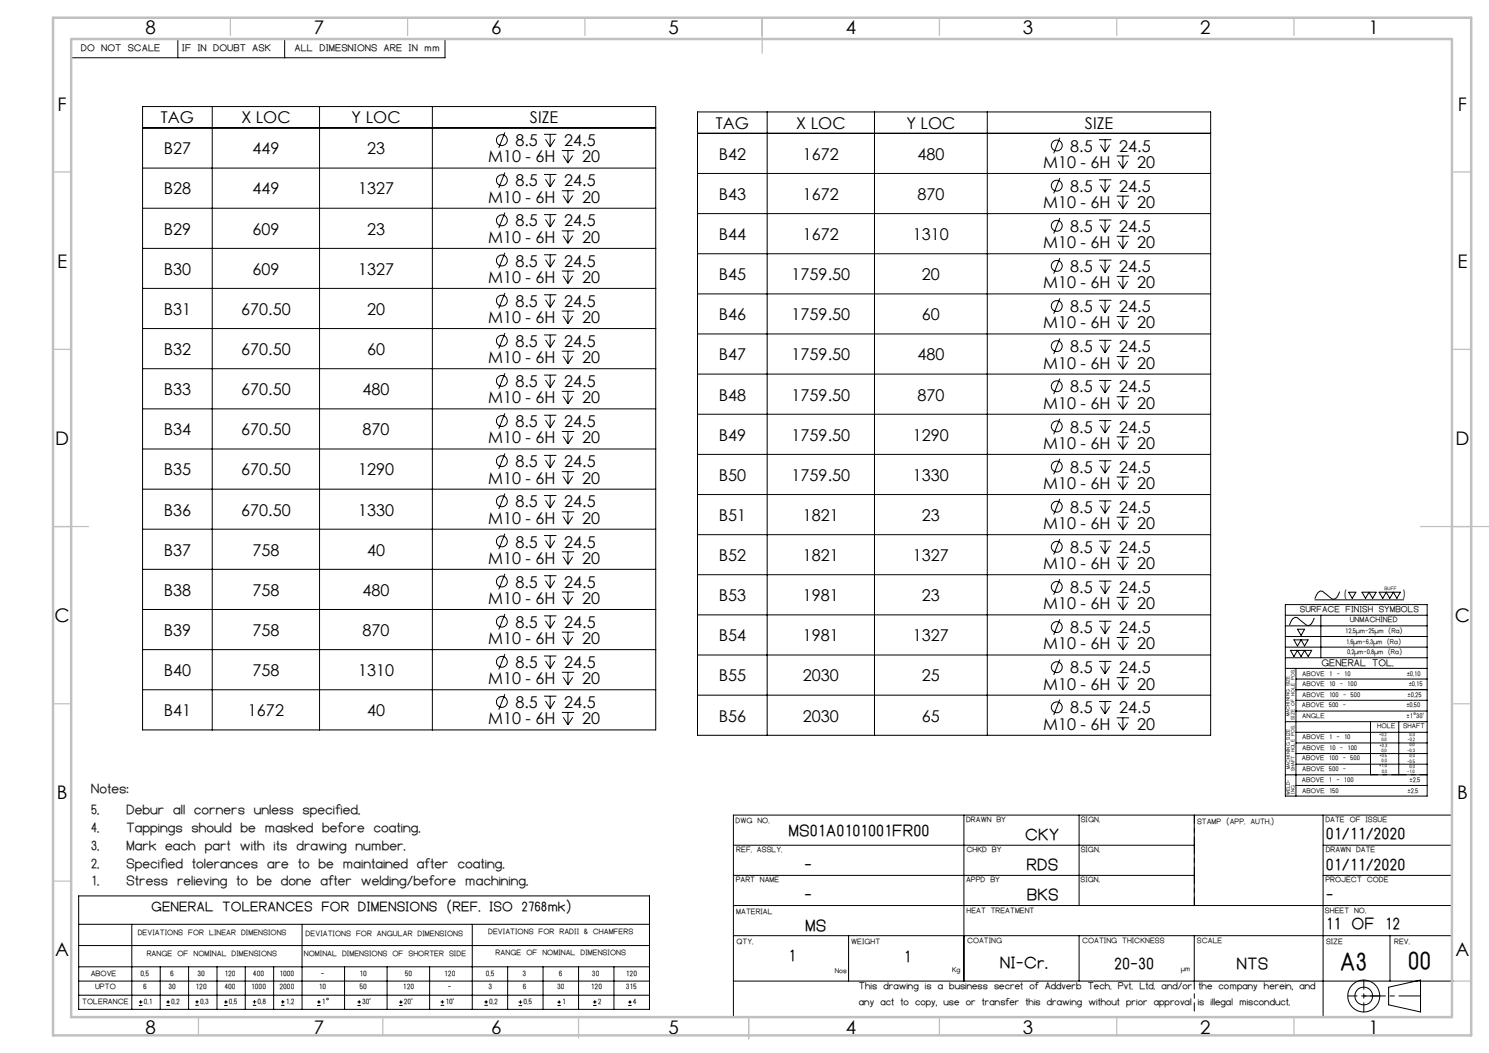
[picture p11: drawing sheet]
<svg xmlns="http://www.w3.org/2000/svg" width="420mm" height="297mm" viewBox="0 0 420 297" stroke-linecap="round" stroke-linejoin="round" font-family="sans-serif">
<g fill="none" stroke="#000" stroke-width=".28">
<path d="M50.2 11v5.3M80.3 11v5.3M125.5 11v5.3h-105.4M40.2 30.1h144.8v175.8h-144.8zM40.2 36.1h144.8M59.9 30.1v175.8M90.1 30.1v175.8M122 30.1v175.8M142.4 37.4l-1.7 4.3M153.5 37.9h3.5M153.9 39.3l1.3 2.1M155.2 37.9v3.5"/>
<path d="M156.5 39.3l-1.3 2.1M196.7 31.6h144.8v175.8h-144.8zM196.7 37.6h144.8M216.4 31.6v175.8M246.7 31.6v175.8M278.5 31.6v175.8M298.9 38.9l-1.7 4.3M310 39.4h3.5M311.7 39.4v3.5M40.2 47.4h144.8M40.2 58.7h144.8M142.4 48.6l-1.7 4.4"/>
<path d="M142.4 60l-1.7 4.3M153.5 49.2h3.5M153.9 50.6l1.3 2.1M155.2 49.2v3.5M156.5 50.6l-1.3 2.1M158.5 42.5h3.5M158.5 53.8h3.5M158.9 43.9l1.3 2.1M158.9 55.2l1.3 2.1M160.2 42.5v3.5M160.2 53.8v3.5M161.5 43.9l-1.3 2.1"/>
<path d="M161.5 55.2l-1.3 2.1M196.7 48.9h144.8M298.9 50.2l-1.7 4.3M310 50.7h3.5M310.4 40.8l1.3 2.1M310.4 52.1l1.3 2.1M311.7 50.7v3.5M313 40.8l-1.3 2.1M313 52.1l-1.3 2.1M315 44h3.5M315 55.3h3.5M315.4 45.4l1.3 2.1"/>
<path d="M315.4 56.7l1.3 2.1M316.7 44v3.5M316.7 55.3v3.5M318.1 45.4l-1.4 2.1M318.1 56.7l-1.4 2.1M40.2 70.1h144.8M142.4 71.3l-1.7 4.4M153.5 60.5h3.5M153.5 71.9h3.5M153.9 61.9l1.3 2.1M153.9 73.2l1.3 2.1M155.2 60.5v3.5"/>
<path d="M155.2 71.9v3.4M156.5 61.9l-1.3 2.1M156.5 73.2l-1.3 2.1M158.5 65.1h3.5M158.5 76.4h3.5M158.9 66.5l1.3 2.1M158.9 77.8l1.3 2.1M160.2 65.1v3.5M160.2 76.4v3.5M161.5 66.5l-1.3 2.1M161.5 77.8l-1.3 2.1M196.7 60.3h144.8"/>
<path d="M196.7 71.6h144.8M298.9 61.5l-1.7 4.4M298.9 72.8l-1.7 4.4M310 62.1h3.5M310 73.4h3.5M310.4 63.4l1.3 2.1M310.4 74.8l1.3 2.1M311.7 62.1v3.4M311.7 73.4v3.5M313 63.4l-1.3 2.1M313 74.8l-1.3 2.1M315 66.6h3.5"/>
<path d="M315 78h3.5M315.4 68l1.3 2.1M315.4 79.3l1.3 2.2M316.7 66.6v3.5M316.7 78v3.5M318.1 68l-1.4 2.1M318.1 79.3l-1.4 2.2M40.2 81.3h144.8M40.2 92.7h144.8M142.4 82.6l-1.7 4.4M142.4 93.9l-1.7 4.4M153.5 83.1h3.5"/>
<path d="M153.5 94.5h3.5M153.9 84.6l1.3 2.1M153.9 95.9l1.3 2.1M155.2 83.1v3.6M155.2 94.5v3.5M156.5 84.6l-1.3 2.1M156.5 95.9l-1.3 2.1M158.5 87.7h3.5M158.5 99.1h3.5M158.9 89.1l1.3 2.2M160.2 87.7v3.6M160.2 99.1v3.4"/>
<path d="M161.5 89.1l-1.3 2.2M196.7 82.9h144.8M196.7 94.2h144.8M298.9 84.1l-1.7 4.4M298.9 95.5l-1.7 4.3M310 84.7h3.5M310 96h3.5M310.4 86.1l1.3 2.1M310.4 97.4l1.3 2.1M311.7 84.7v3.5M311.7 96v3.5M313 86.1l-1.3 2.1"/>
<path d="M313 97.4l-1.3 2.1M315 89.3h3.5M315.4 90.7l1.3 2.1M316.7 89.3v3.5M318.1 90.7l-1.4 2.1M40.2 104h144.8M40.2 115.3h144.8M142.4 105.3l-1.7 4.3M142.4 116.6l-1.7 4.3M153.5 105.8h3.5M153.5 117.1h3.5M153.9 107.2l1.3 2.1"/>
<path d="M153.9 118.5l1.3 2.1M155.2 105.8v3.5M155.2 117.1v3.5M156.5 107.2l-1.3 2.1M156.5 118.5l-1.3 2.1M158.5 110.4h3.5M158.9 100.5l1.3 2M158.9 111.8l1.3 2.1M160.2 110.4v3.5M161.5 100.5l-1.3 2M161.5 111.8l-1.3 2.1M196.7 105.5h144.8"/>
<path d="M196.7 116.8h144.8M298.9 106.8l-1.7 4.4M298.9 118.1l-1.7 4.4M310 107.3h3.5M310 118.6h3.5M310.4 108.7l1.3 2.1M311.7 107.3v3.5M311.7 118.6v3.5M313 108.7l-1.3 2.1M315 100.6h3.5M315 111.9h3.5M315.4 102l1.3 2.1"/>
<path d="M315.4 113.3l1.3 2.1M316.7 100.6v3.5M316.7 111.9v3.5M318.1 102l-1.4 2.1M318.1 113.3l-1.4 2.1M40.2 126.6h144.8M40.2 138h144.8M142.4 127.9l-1.7 4.4M142.4 139.2l-1.7 4.4M153.5 128.4h3.5M153.5 139.8h3.5M153.9 129.8l1.3 2.1"/>
<path d="M155.2 128.4v3.5M155.2 139.8v3.5M156.5 129.8l-1.3 2.1M158.5 121.7h3.5M158.5 133h3.5M158.9 123.1l1.3 2.1M158.9 134.4l1.3 2.1M160.2 121.7v3.5M160.2 133v3.5M161.5 123.1l-1.3 2.1M161.5 134.4l-1.3 2.1M196.7 128.2h144.8"/>
<path d="M196.7 139.5h144.8M298.9 129.4l-1.7 4.4M310 130h3.5M310.4 120l1.3 2.1M310.4 131.4l1.3 2.1M311.7 130v3.5M313 120l-1.3 2.1M313 131.4l-1.3 2.1M315 123.2h3.5M315 134.5h3.5M315.4 124.6l1.3 2.1M315.4 136l1.3 2"/>
<path d="M316.7 123.2v3.5M316.7 134.5v3.5M318.1 124.6l-1.4 2.1M318.1 136l-1.4 2M40.2 149.3h144.8M142.4 150.5l-1.7 4.4M153.5 151.1h3.5M153.9 141.1l1.3 2.2M153.9 152.5l1.3 2.1M155.2 151.1v3.5M156.5 141.1l-1.3 2.2M156.5 152.5l-1.3 2.1"/>
<path d="M158.5 144.4h3.5M158.5 155.6h3.5M158.9 145.7l1.3 2.1M158.9 157.1l1.3 2.1M160.2 144.4v3.4M160.2 155.6v3.6M161.5 145.7l-1.3 2.1M161.5 157.1l-1.3 2.1M196.7 150.8h144.8M298.9 140.7l-1.7 4.4M298.9 152l-1.7 4.4M310 141.3h3.5"/>
<path d="M310 152.6h3.5M310.4 142.7l1.3 2.1M310.4 154l1.3 2.1M311.7 141.3v3.5M311.7 152.6v3.5M313 142.7l-1.3 2.1M313 154l-1.3 2.1M315 145.9h3.5M315 157.2h3.5M315.4 147.2l1.3 2.2M315.4 158.6l1.3 2.1M316.7 145.9v3.5"/>
<path d="M316.7 157.2v3.5M318.1 147.2l-1.4 2.2M318.1 158.6l-1.4 2.1M40.2 160.6h144.8M40.2 171.9h144.8M142.4 161.9l-1.7 4.3M142.4 173.2l-1.7 4.3M153.5 162.4h3.5M153.5 173.7h3.5M153.9 163.8l1.3 2.1M153.9 175.1l1.3 2.1M155.2 162.4v3.5"/>
<path d="M155.2 173.7v3.5M156.5 163.8l-1.3 2.1M156.5 175.1l-1.3 2.1M158.5 167h3.5M158.5 178.3h3.5M158.9 168.4l1.3 2.1M158.9 179.7l1.3 2.1M160.2 167v3.5M160.2 178.3v3.5M161.5 168.4l-1.3 2.1M161.5 179.7l-1.3 2.1M196.7 162.1h144.8"/>
<path d="M196.7 173.4h144.8M298.9 163.4l-1.7 4.3M298.9 174.7l-1.7 4.4M310 163.9h3.5M310 175.2h3.5M310.4 165.3l1.3 2.1M310.4 176.6l1.3 2.1M311.7 163.9v3.5M311.7 175.2v3.5M313 165.3l-1.3 2.1M313 176.6l-1.3 2.1M315 168.5h3.5"/>
<path d="M315 179.8h3.5M315.4 169.9l1.3 2.1M316.7 168.5v3.5M316.7 179.8v3.5M318.1 169.9l-1.4 2.1M362.5 170.5h40.1v54h-40.1zM362.5 173.5h40.1M362.5 176.5h40.1M362.5 179.5h40.1M366 177.5h2l-1 1.7zM370.7 174.3l-.8 1.7-.7 .5-.7-.1-2.6-2.2-.6-.1-.7 .5-.9 1.7M370.9 169.2h25"/>
<path d="M372.6 173.5v12M377.9 166.9l-.9 1.7-.7 .4-.6-.1-2.6-2.1-.7-.1-.6 .4-.9 1.8M380.4 167h2l-1 1.8zM384.2 167h4l-1 1.8-1-1.8-1 1.8zM389 167h6l-1 1.8-1-1.8-1 1.8-1-1.8-1 1.8zM40.2 183.2h144.8M40.2 194.6h144.8M142.4 184.5l-1.7 4.3M142.4 195.8l-1.7 4.4M153.5 185h3.5M153.5 196.4h3.5M153.9 186.4l1.3 2.1"/>
<path d="M153.9 197.7l1.3 2.1M155.2 185v3.5M155.2 196.4v3.4M156.5 186.4l-1.3 2.1M156.5 197.7l-1.3 2.1M158.5 189.6h3.5M158.9 191l1.3 2.1M160.2 189.6v3.5M161.5 191l-1.3 2.1M196.7 184.7h144.8M196.7 196.1h144.8M298.9 186l-1.7 4.4"/>
<path d="M298.9 197.3l-1.7 4.4M310 186.5h3.5M310 197.9h3.5M310.4 188l1.3 2M310.4 199.3l1.3 2.1M311.7 186.5v3.5M311.7 197.9v3.5M313 188l-1.3 2M313 199.3l-1.3 2.1M315 191.1h3.5M315.4 181.2l1.3 2.1M315.4 192.5l1.3 2.1"/>
<path d="M316.7 191.1v3.5M318.1 181.2l-1.4 2.1M318.1 192.5l-1.4 2.1M362.5 182.5h40.1M362.5 185.5h40.1M362.5 188.5h40.1M364 183.4h6l-1 1.8-1-1.8-1 1.8-1-1.8-1 1.8zM365 180.5h4l-1 1.7-1-1.7-1 1.7zM365.5 188.5v36M365.5 191.5h37.1M365.5 194.5h37.1M365.5 197.5h37.1"/>
<path d="M158.5 200.9h3.5M158.9 202.3l1.3 2.1M160.2 200.9v3.5M161.5 202.3l-1.3 2.1M315 202.5h3.5M315.4 203.9l1.3 2M316.7 202.5v3.4M318.1 203.9l-1.4 2M362.5 203.5h40.1M362.5 218.5h40.1M365.5 200.6h37.1M365.5 206.5h37.1"/>
<path d="M365.5 209.5h37.1M365.5 212.5h37.1M365.5 215.5h37.1M386.6 203.5v15M394.5 203.5v15M206.9 238.4h130M271.9 229.9v46.8M304.4 229.9v25.5M336.9 229.9v25.5M365.5 221.5h37.1M373.2 238.4h36.3M373.2 229.9v56.8"/>
<path d="M409.5 229.9h-202.6v57M22.2 252.7h161v32h-161zM206.9 246.9h130M206.9 255.4h202.6M373.2 246.9h36.3M22.2 276.7h161M22.2 260.7h161M22.2 266.7h161M22.2 272.7h161M37.2 260.7v24M45.2 272.7v12M53.2 272.7v12"/>
<path d="M61.2 272.7v12M69.2 272.7v12M77.2 272.7v12M85.2 260.7v24M97.2 272.7v12M109.2 272.7v12M121.2 272.7v12M133.2 260.7v24M143.2 272.7v12M153.2 272.7v12M163.2 272.7v12M173.2 272.7v12"/>
<path d="M206.9 263.9h202.6M206.9 276.7h203.1M239.4 263.9v12.8M304.4 263.9v12.8M336.9 263.9v12.8M391.7 278.4l9-2v9l-9-2zM392.1 263.9v12.8M22.2 280.7h161M39.2 283.6h1M39.2 282.6h1M39.7 282.1v1M46.9 283.6h1"/>
<path d="M46.9 282.6h1M47.4 282.1v1M55.1 283.6h1M55.1 282.6h1M55.6 282.1v1M63.2 283.6h1M63.2 282.6h1M63.7 282.1v1M71.3 283.6h1M71.3 282.6h1M71.8 282.1v1M79.3 283.6h1"/>
<path d="M79.3 282.6h1M79.8 282.1v1M89.5 283.6h1M89.5 282.6h1M90 282.1v1M100.8 283.6h1M100.8 282.6h1M101.3 282.1v1M112.6 283.6h1M112.6 282.6h1M113.1 282.1v1M124.3 282.6h1"/>
<path d="M124.3 283.6h1M124.8 282.1v1M136.6 282.6h1M136.6 283.6h1M137.1 282.1v1M146.3 283.6h1M146.3 282.6h1M146.8 282.1v1M157.2 283.6h1M157.2 282.6h1M157.7 282.1v1M167.3 283.6h1"/>
<path d="M167.3 282.6h1M167.8 282.1v1M177.2 283.6h1M177.2 282.6h1M177.7 282.1v1"/>
<circle cx="141.6" cy="39.5" r="1.53"/>
<circle cx="141.6" cy="50.8" r="1.53"/>
<circle cx="298.1" cy="52.4" r="1.53"/>
<circle cx="298.1" cy="41" r="1.53"/>
<circle cx="141.5" cy="73.5" r="1.54"/>
<circle cx="141.6" cy="62.2" r="1.53"/>
<circle cx="298.1" cy="75" r="1.53"/>
<circle cx="298.1" cy="63.7" r="1.53"/>
<circle cx="141.6" cy="96.1" r="1.53"/>
<circle cx="141.6" cy="84.8" r="1.53"/>
<circle cx="298.1" cy="86.3" r="1.54"/>
<circle cx="298.1" cy="97.6" r="1.53"/>
<circle cx="141.6" cy="107.4" r="1.53"/>
<circle cx="141.6" cy="118.8" r="1.53"/>
<circle cx="298.1" cy="109" r="1.53"/>
<circle cx="141.6" cy="130.1" r="1.53"/>
<circle cx="298.1" cy="120.3" r="1.53"/>
<circle cx="298.1" cy="131.6" r="1.53"/>
<circle cx="141.6" cy="152.7" r="1.53"/>
<circle cx="141.6" cy="141.4" r="1.53"/>
<circle cx="298.1" cy="154.2" r="1.53"/>
<circle cx="298.1" cy="142.9" r="1.53"/>
<circle cx="141.6" cy="175.3" r="1.53"/>
<circle cx="141.6" cy="164" r="1.53"/>
<circle cx="298.1" cy="165.5" r="1.53"/>
<circle cx="298.1" cy="176.9" r="1.53"/>
<circle cx="141.6" cy="186.7" r="1.53"/>
<circle cx="141.6" cy="198" r="1.53"/>
<circle cx="298.1" cy="199.5" r="1.53"/>
<circle cx="298.1" cy="188.2" r="1.53"/>
<circle cx="384.7" cy="280.9" r="4.5"/>
<circle cx="384.7" cy="280.9" r="2.49"/>
</g>
<path d="M386.6 218.5h8M394.6 218.5h8" fill="none" stroke="#000" stroke-width=".28" stroke-dasharray="15.2 1.3 1.3 1.3" stroke-dashoffset="13.1"/>
<path d="M336.9 238.4v-8.5M336.9 238.4v8.5M336.9 246.9v8.5M336.9 276.7v8.5" fill="none" stroke="#000" stroke-width=".28" stroke-dasharray="15.2 1.3 1.3 1.3" stroke-dashoffset="12.9"/>
<path d="M384.7 280.9h16" fill="none" stroke="#000" stroke-width=".28" stroke-dasharray="15.2 1.3 1.3 1.3" stroke-dashoffset="9.1"/>
<path d="M384.7 276.4v9M380.2 280.9h9" fill="none" stroke="#000" stroke-width=".28" stroke-dasharray="15.2 1.3 1.3 1.3" stroke-dashoffset="12.6"/>
<g fill="none" stroke="#c0c0c0" stroke-width=".35">
<path d="M65 5v5M115 5v5M165 5v5M215 5v10M265 5v5M315 5v5M365 5v5M15 48.5h5M410 48.5h5M15 98.5h5M410 98.5h5M15 148.5h10"/>
<path d="M400.7 148.5h19.3M15 198.5h5M410 198.5h5M15 248.5h5M410 276.7h5M56 287v5M108 287v5M163.2 287v5.8M211.2 286.9v6.1M265 287v5M315 287v5M365 287v5"/>
</g>
<path d="M15 5h400v287h-400zM20.1 11h389.4v275.9h-389.4z" fill="none" stroke="#c0c0c0" stroke-width=".7"/>
<g font-size="9.2">
<text x="377.9" y="273.5">A3</text>
<text x="397.1" y="273.4">00</text>
</g>
<g font-size="6">
<text x="222.4" y="235.8">MS01A0101001FR00</text>
<text x="289.1" y="236.9">CKY</text>
<text x="374" y="236.7">01/11/2020</text>
<text x="226.8" y="245.5">-</text>
<text x="289.5" y="245.5">RDS</text>
<text x="374" y="245.3">01/11/2020</text>
<text x="226.8" y="253.8">-</text>
<text x="289.7" y="253.9">BKS</text>
<text x="374" y="253.9">-</text>
<text x="227.1" y="262.5">MS</text>
<text x="374" y="262.1">11 OF 12</text>
<text x="222.4" y="271.1">1</text>
<text x="254.9" y="271.4">1</text>
<text x="282.1" y="273.1">NI-Cr.</text>
<text x="314.3" y="273.4">20-30</text>
<text x="348.8" y="273.4">NTS</text>
</g>
<g font-size="5.3">
<text x="41" y="9.5">8</text>
<text x="88.5" y="9.5">7</text>
<text x="138.5" y="9.5">6</text>
<text x="188.5" y="9.5">5</text>
<text x="238.5" y="9.5">4</text>
<text x="288.5" y="9.5">3</text>
<text x="338.5" y="9.5">2</text>
<text x="386" y="9.5">1</text>
<text x="16.2" y="31.3">F</text>
<text x="411.2" y="31.3">F</text>
<text x="16.1" y="75.5">E</text>
<text x="411.1" y="75.5">E</text>
<text x="15.5" y="125.5">D</text>
<text x="410.5" y="125.5">D</text>
<text x="15.4" y="175.5">C</text>
<text x="410.4" y="175.5">C</text>
<text x="16" y="225.5">B</text>
<text x="411" y="225.5">B</text>
<text x="15.5" y="269.8">A</text>
<text x="410.5" y="269.8">A</text>
<text x="41" y="291.5">8</text>
<text x="88.5" y="291.5">7</text>
<text x="138.5" y="291.5">6</text>
<text x="188.5" y="291.5">5</text>
<text x="238.5" y="291.5">4</text>
<text x="288.5" y="291.5">3</text>
<text x="338.5" y="291.5">2</text>
<text x="386" y="291.5">1</text>
</g>
<g font-size="4.9" fill="#191924">
<text x="25.6" y="223.8">Notes:</text>
<text x="25.6" y="229.7">5.</text>
<text x="35.6" y="229.7">Debur all corners unless specified.</text>
<text x="25.6" y="234.7">4.</text>
<text x="25.6" y="239.7">3.</text>
<text x="35.6" y="234.7">Tappings should be masked before coating.</text>
<text x="35.6" y="239.7">Mark each part with its drawing number.</text>
<text x="25.6" y="244.7">2.</text>
<text x="35.6" y="244.7">Specified tolerances are to be maintained after coating.</text>
<text x="25.6" y="249.7">1.</text>
<text x="35.6" y="249.7">Stress relieving to be done after welding/before machining.</text>
</g>
<text font-size="4.9" x="42.7" y="257">GENERAL TOLERANCES FOR DIMENSIONS (REF. ISO 2768mk)</text>
<g font-size="4.6">
<text x="45.4" y="34.8">TAG</text>
<text x="68.1" y="34.8">X LOC</text>
<text x="99.2" y="34.8">Y LOC</text>
<text x="149.5" y="34.8">SIZE</text>
<text x="145.4" y="41.2">8.5</text>
<text x="159.2" y="41.2">24.5</text>
<text x="201.9" y="36.3">TAG</text>
<text x="224.6" y="36.3">X LOC</text>
<text x="255.7" y="36.3">Y LOC</text>
<text x="306" y="36.3">SIZE</text>
<text x="46.2" y="43.5">B27</text>
<text x="71.2" y="43.5">449</text>
<text x="103.5" y="43.5">23</text>
<text x="137.7" y="45.8">M10 - 6H</text>
<text x="164.2" y="45.8">20</text>
<text x="202.7" y="45.1">B42</text>
<text x="226.5" y="45.1">1672</text>
<text x="258.8" y="45.1">480</text>
<text x="294.2" y="47.4">M10 - 6H</text>
<text x="301.9" y="42.8">8.5</text>
<text x="315.7" y="42.8">24.5</text>
<text x="320.7" y="47.4">20</text>
<text x="145.4" y="52.6">8.5</text>
<text x="159.2" y="52.6">24.5</text>
<text x="46.2" y="54.9">B28</text>
<text x="71.2" y="54.9">449</text>
<text x="101" y="54.9">1327</text>
<text x="137.7" y="57.1">M10 - 6H</text>
<text x="164.2" y="57.1">20</text>
<text x="202.7" y="56.4">B43</text>
<text x="226.5" y="56.4">1672</text>
<text x="258.8" y="56.4">870</text>
<text x="294.2" y="58.7">M10 - 6H</text>
<text x="301.9" y="54.1">8.5</text>
<text x="315.7" y="54.1">24.5</text>
<text x="320.7" y="58.7">20</text>
<text x="145.4" y="63.9">8.5</text>
<text x="159.2" y="63.9">24.5</text>
<text x="301.9" y="65.4">8.5</text>
<text x="315.7" y="65.4">24.5</text>
<text x="46.2" y="66.2">B29</text>
<text x="71.2" y="66.2">609</text>
<text x="103.5" y="66.2">23</text>
<text x="137.7" y="68.5">M10 - 6H</text>
<text x="164.2" y="68.5">20</text>
<text x="202.7" y="67.7">B44</text>
<text x="226.5" y="67.7">1672</text>
<text x="257.5" y="67.7">1310</text>
<text x="294.2" y="70">M10 - 6H</text>
<text x="320.7" y="70">20</text>
<text x="46.2" y="77.5">B30</text>
<text x="71.2" y="77.5">609</text>
<text x="101" y="77.5">1327</text>
<text x="145.4" y="75.2">8.5</text>
<text x="159.2" y="75.2">24.5</text>
<text x="301.9" y="76.7">8.5</text>
<text x="315.7" y="76.7">24.5</text>
<text x="137.7" y="79.8">M10 - 6H</text>
<text x="164.2" y="79.8">20</text>
<text x="202.7" y="79">B45</text>
<text x="223.3" y="79">1759.50</text>
<text x="260.1" y="79">20</text>
<text x="294.2" y="81.3">M10 - 6H</text>
<text x="320.7" y="81.3">20</text>
<text x="46.2" y="88.8">B31</text>
<text x="68" y="88.8">670.50</text>
<text x="103.5" y="88.8">20</text>
<text x="145.4" y="86.5">8.5</text>
<text x="159.2" y="86.5">24.5</text>
<text x="301.9" y="88">8.5</text>
<text x="315.7" y="88">24.5</text>
<text x="137.7" y="91.1">M10 - 6H</text>
<text x="164.2" y="91.1">20</text>
<text x="202.7" y="90.3">B46</text>
<text x="223.3" y="90.3">1759.50</text>
<text x="260.1" y="90.3">60</text>
<text x="294.2" y="92.6">M10 - 6H</text>
<text x="320.7" y="92.6">20</text>
<text x="46.2" y="100.1">B32</text>
<text x="68" y="100.1">670.50</text>
<text x="103.5" y="100.1">60</text>
<text x="145.4" y="97.8">8.5</text>
<text x="159.2" y="97.8">24.5</text>
<text x="202.7" y="101.7">B47</text>
<text x="223.3" y="101.7">1759.50</text>
<text x="258.8" y="101.7">480</text>
<text x="301.9" y="99.4">8.5</text>
<text x="315.7" y="99.4">24.5</text>
<text x="137.7" y="102.4">M10 - 6H</text>
<text x="164.2" y="102.4">20</text>
<text x="294.2" y="103.9">M10 - 6H</text>
<text x="320.7" y="103.9">20</text>
<text x="46.2" y="111.4">B33</text>
<text x="68" y="111.4">670.50</text>
<text x="102.3" y="111.4">480</text>
<text x="137.7" y="113.7">M10 - 6H</text>
<text x="145.4" y="109.2">8.5</text>
<text x="159.2" y="109.2">24.5</text>
<text x="164.2" y="113.7">20</text>
<text x="202.7" y="113">B48</text>
<text x="223.3" y="113">1759.50</text>
<text x="258.8" y="113">870</text>
<text x="301.9" y="110.7">8.5</text>
<text x="315.7" y="110.7">24.5</text>
<text x="294.2" y="115.3">M10 - 6H</text>
<text x="320.7" y="115.3">20</text>
<text x="46.2" y="122.8">B34</text>
<text x="68" y="122.8">670.50</text>
<text x="102.3" y="122.8">870</text>
<text x="137.7" y="125.1">M10 - 6H</text>
<text x="145.4" y="120.5">8.5</text>
<text x="159.2" y="120.5">24.5</text>
<text x="164.2" y="125.1">20</text>
<text x="202.7" y="124.3">B49</text>
<text x="223.3" y="124.3">1759.50</text>
<text x="257.5" y="124.3">1290</text>
<text x="301.9" y="122">8.5</text>
<text x="315.7" y="122">24.5</text>
<text x="145.4" y="131.8">8.5</text>
<text x="159.2" y="131.8">24.5</text>
<text x="294.2" y="126.6">M10 - 6H</text>
<text x="320.7" y="126.6">20</text>
<text x="46.2" y="134.1">B35</text>
<text x="68" y="134.1">670.50</text>
<text x="101" y="134.1">1290</text>
<text x="137.7" y="136.4">M10 - 6H</text>
<text x="164.2" y="136.4">20</text>
<text x="202.7" y="135.6">B50</text>
<text x="223.3" y="135.6">1759.50</text>
<text x="257.5" y="135.6">1330</text>
<text x="294.2" y="137.9">M10 - 6H</text>
<text x="301.9" y="133.3">8.5</text>
<text x="315.7" y="133.3">24.5</text>
<text x="320.7" y="137.9">20</text>
<text x="145.4" y="143.1">8.5</text>
<text x="159.2" y="143.1">24.5</text>
<text x="46.2" y="145.4">B36</text>
<text x="68" y="145.4">670.50</text>
<text x="101" y="145.4">1330</text>
<text x="137.7" y="147.7">M10 - 6H</text>
<text x="164.2" y="147.7">20</text>
<text x="202.7" y="146.9">B51</text>
<text x="226.5" y="146.9">1821</text>
<text x="260.1" y="146.9">23</text>
<text x="294.2" y="149.2">M10 - 6H</text>
<text x="301.9" y="144.6">8.5</text>
<text x="315.7" y="144.6">24.5</text>
<text x="320.7" y="149.2">20</text>
<text x="145.4" y="154.4">8.5</text>
<text x="159.2" y="154.4">24.5</text>
<text x="301.9" y="156">8.5</text>
<text x="315.7" y="156">24.5</text>
<text x="46.2" y="156.7">B37</text>
<text x="71.2" y="156.7">758</text>
<text x="103.5" y="156.7">40</text>
<text x="137.7" y="159">M10 - 6H</text>
<text x="164.2" y="159">20</text>
<text x="202.7" y="158.2">B52</text>
<text x="226.5" y="158.2">1821</text>
<text x="257.5" y="158.2">1327</text>
<text x="294.2" y="160.5">M10 - 6H</text>
<text x="320.7" y="160.5">20</text>
<text x="145.4" y="165.7">8.5</text>
<text x="159.2" y="165.7">24.5</text>
<text x="301.9" y="167.3">8.5</text>
<text x="315.7" y="167.3">24.5</text>
<text x="46.2" y="168">B38</text>
<text x="71.2" y="168">758</text>
<text x="102.3" y="168">480</text>
<text x="137.7" y="170.3">M10 - 6H</text>
<text x="164.2" y="170.3">20</text>
<text x="202.7" y="169.6">B53</text>
<text x="226.5" y="169.6">1981</text>
<text x="260.1" y="169.6">23</text>
<text x="294.2" y="171.9">M10 - 6H</text>
<text x="320.7" y="171.9">20</text>
<text x="46.2" y="179.4">B39</text>
<text x="71.2" y="179.4">758</text>
<text x="102.3" y="179.4">870</text>
<text x="145.4" y="177.1">8.5</text>
<text x="159.2" y="177.1">24.5</text>
<text x="301.9" y="178.6">8.5</text>
<text x="315.7" y="178.6">24.5</text>
<text x="137.7" y="181.7">M10 - 6H</text>
<text x="164.2" y="181.7">20</text>
<text x="202.7" y="180.9">B54</text>
<text x="226.5" y="180.9">1981</text>
<text x="257.5" y="180.9">1327</text>
<text x="294.2" y="183.2">M10 - 6H</text>
<text x="320.7" y="183.2">20</text>
<text x="46.2" y="190.7">B40</text>
<text x="71.2" y="190.7">758</text>
<text x="101" y="190.7">1310</text>
<text x="145.4" y="188.4">8.5</text>
<text x="159.2" y="188.4">24.5</text>
<text x="301.9" y="189.9">8.5</text>
<text x="315.7" y="189.9">24.5</text>
<text x="137.7" y="193">M10 - 6H</text>
<text x="164.2" y="193">20</text>
<text x="202.7" y="192.2">B55</text>
<text x="226.5" y="192.2">2030</text>
<text x="260.1" y="192.2">25</text>
<text x="294.2" y="194.5">M10 - 6H</text>
<text x="320.7" y="194.5">20</text>
<text x="46.2" y="202">B41</text>
<text x="69.9" y="202">1672</text>
<text x="103.5" y="202">40</text>
<text x="145.4" y="199.7">8.5</text>
<text x="159.2" y="199.7">24.5</text>
<text x="202.7" y="203.5">B56</text>
<text x="226.5" y="203.5">2030</text>
<text x="260.1" y="203.5">65</text>
<text x="301.9" y="201.2">8.5</text>
<text x="315.7" y="201.2">24.5</text>
<text x="137.7" y="204.3">M10 - 6H</text>
<text x="164.2" y="204.3">20</text>
<text x="294.2" y="205.8">M10 - 6H</text>
<text x="320.7" y="205.8">20</text>
</g>
<g font-size="3.5">
<text x="22.8" y="14.4">DO NOT SCALE</text>
<text x="51.3" y="14.3">IF IN DOUBT ASK</text>
<text x="83.1" y="14.4">ALL DIMESNIONS ARE IN mm</text>
<text x="372.8" y="187.7">GENERAL TOL.</text>
<text x="242.3" y="278.9">This drawing is a business secret of Addverb Tech. Pvt. Ltd. and/or the company herein, and</text>
<text x="242.3" y="283.5">any act to copy, use or transfer this drawing without prior approval is illegal misconduct.</text>
</g>
<text font-size="3.2" x="366.7" y="172.7">SURFACE FINISH SYMBOLS</text>
<g font-size="2.8">
<text x="378.9" y="168.4">(</text>
<text x="395.6" y="168.4">)</text>
<text x="380.7" y="175.5">UNMACHINED</text>
<text x="207.5" y="232.1">DWG NO.</text>
<text x="272.5" y="231.9">DRAWN BY</text>
<text x="304.8" y="231.9">SIGN.</text>
<text x="337.7" y="232.3">STAMP (APP. AUTH.)</text>
<text x="373.9" y="231.9">DATE OF ISSUE</text>
<text x="207.7" y="240.4">REF. ASSLY.</text>
<text x="272.6" y="240.3">CHKD BY</text>
<text x="304.8" y="240.4">SIGN.</text>
<text x="373.9" y="240.4">DRAWN DATE</text>
<text x="207.5" y="248.9">PART NAME</text>
<text x="272.5" y="248.8">APPD BY</text>
<text x="304.8" y="248.8">SIGN.</text>
<text x="373.9" y="248.8">PROJECT CODE</text>
<text x="207.7" y="257.7">MATERIAL</text>
<text x="272.6" y="257.5">HEAT TREATMENT</text>
<text x="373.7" y="257.5">SHEET NO.</text>
<text x="38.8" y="263.7">DEVIATIONS FOR LINEAR DIMENSIONS</text>
<text x="86.2" y="263.9">DEVIATIONS FOR ANGULAR DIMENSIONS</text>
<text x="137.7" y="263.5">DEVIATIONS FOR RADII &amp; CHAMFERS</text>
<text x="41.4" y="269.8">RANGE OF NOMINAL DIMENSIONS</text>
<text x="85.7" y="269.6">NOMINAL DIMENSIONS OF SHORTER SIDE</text>
<text x="139.8" y="269.4">RANGE OF NOMINAL DIMENSIONS</text>
<text x="207.8" y="266.2">QTY.</text>
<text x="240.1" y="266.2">WEIGHT</text>
<text x="272.8" y="266.1">COATING</text>
<text x="305.2" y="266.1">COATING THICKNESS</text>
<text x="337.6" y="266">SCALE</text>
<text x="374" y="266.2">SIZE</text>
<text x="393.3" y="266.2">REV.</text>
<text x="25.6" y="275.2">ABOVE</text>
<text x="39.6" y="275.3">0.5</text>
<text x="48" y="275.3">6</text>
<text x="55.7" y="275.3">30</text>
<text x="63.3" y="275.2">120</text>
<text x="71.3" y="275.2">400</text>
<text x="78.8" y="275.3">1000</text>
<text x="90.5" y="275.2">-</text>
<text x="101.4" y="275.2">10</text>
<text x="114.2" y="275.3">50</text>
<text x="125.3" y="275.2">120</text>
<text x="137.1" y="275.3">0.5</text>
<text x="147.4" y="275.3">3</text>
<text x="157.7" y="275.2">6</text>
<text x="167" y="275.2">30</text>
<text x="176.5" y="275.3">120</text>
<text x="26.8" y="279">UPTO</text>
<text x="40.3" y="278.9">6</text>
<text x="47.5" y="279">30</text>
<text x="55.1" y="278.9">120</text>
<text x="63.3" y="278.9">400</text>
<text x="70.8" y="279">1000</text>
<text x="78.8" y="278.9">2000</text>
<text x="89.9" y="279">10</text>
<text x="101.4" y="278.9">50</text>
<text x="113.7" y="278.9">120</text>
<text x="126.4" y="279">-</text>
<text x="137.8" y="278.9">3</text>
<text x="147.5" y="279">6</text>
<text x="157.1" y="279">30</text>
<text x="166.7" y="279">120</text>
<text x="176.5" y="278.9">315</text>
<text x="23.2" y="283.2">TOLERANCE</text>
<text x="40.5" y="283.2">0.1</text>
<text x="48.3" y="283.2">0.2</text>
<text x="56.4" y="283.1">0.3</text>
<text x="64.6" y="283.2">0.5</text>
<text x="72.6" y="283.1">0.8</text>
<text x="80.6" y="283.1">1.2</text>
<text x="90.8" y="283.2">1°</text>
<text x="102.2" y="283.2">30'</text>
<text x="113.9" y="283.2">20'</text>
<text x="125.6" y="283.1">10'</text>
<text x="138" y="283.2">0.2</text>
<text x="147.6" y="283.2">0.5</text>
<text x="158.6" y="283.2">1</text>
<text x="168.6" y="283.2">2</text>
<text x="178.5" y="283.2">4</text>
</g>
<g font-size="2.6">
<text x="235.5" y="274.5">Nos</text>
<text x="268.6" y="274.2">Kg</text>
<text x="333.2" y="273.9">μm</text>
</g>
<g font-size="2.5">
<text x="379.5" y="178.5">12.5μm-25μm (Ra)</text>
<text x="379.7" y="181.6">1.6μm-6.3μm (Ra)</text>
<text x="380" y="184.4">0.2μm-0.8μm (Ra)</text>
<text x="367.3" y="190.7">ABOVE 1 - 10</text>
<text x="396.8" y="190.7">±0.10</text>
<text x="367.3" y="193.6">ABOVE 10 - 100</text>
<text x="367.3" y="196.5">ABOVE 100 - 500</text>
<text x="397" y="196.5">±0.25</text>
<text x="397.3" y="193.6">±0.15</text>
<text x="367.2" y="199.4">ABOVE 500 -</text>
<text x="367.3" y="202.4">ANGLE</text>
<text x="396.7" y="199.4">±0.50</text>
<text x="396.8" y="202.4">±1°30'</text>
<text x="367.3" y="208.5">ABOVE 1 - 10</text>
<text x="388.5" y="205.4">HOLE</text>
<text x="395.8" y="205.4">SHAFT</text>
<text x="367.2" y="214.4">ABOVE 100 - 500</text>
<text x="367.3" y="211.5">ABOVE 10 - 100</text>
<text x="367.3" y="220.5">ABOVE 1 - 100</text>
<text x="367.3" y="217.5">ABOVE 500 -</text>
<text x="397.6" y="220.5">±2.5</text>
<text x="367.3" y="223.6">ABOVE 150</text>
<text x="397.1" y="223.6">±2.5</text>
</g>
<g font-size="1.8">
<text x="390.5" y="166.3">BUFF</text>
<text x="363.8" y="201.9" transform="rotate(-90 363.8 201.9)">MACHINING SIZE</text>
<text x="365.2" y="203.1" transform="rotate(-90 365.2 203.1)">SIZE OF HOLE POS.</text>
<text x="389" y="207.5">+0.2</text>
<text x="389.7" y="209.1">0.0</text>
<text x="397" y="209.1">-0.2</text>
<text x="397.6" y="207.5">0.0</text>
<text x="389.1" y="213.6">+0.5</text>
<text x="389.2" y="210.6">+0.3</text>
<text x="389.7" y="212.2">0.0</text>
<text x="389.7" y="215">0.0</text>
<text x="396.9" y="212.2">-0.3</text>
<text x="396.9" y="215.1">-0.5</text>
<text x="397.6" y="210.5">0.0</text>
<text x="397.6" y="213.5">0.0</text>
<text x="363.8" y="216.8" transform="rotate(-90 363.8 216.8)">MACHINING SIZE</text>
<text x="365.2" y="217.4" transform="rotate(-90 365.2 217.4)">SHAFT HOLE POS.</text>
<text x="389" y="216.5">+1.0</text>
<text x="389.8" y="218">0.0</text>
<text x="396.9" y="218">-1.0</text>
<text x="397.6" y="216.5">0.0</text>
<text x="363.8" y="224.3" transform="rotate(-90 363.8 224.3)">WELD-</text>
<text x="365.1" y="223.9" transform="rotate(-90 365.1 223.9)">ING</text>
</g>
</svg>
